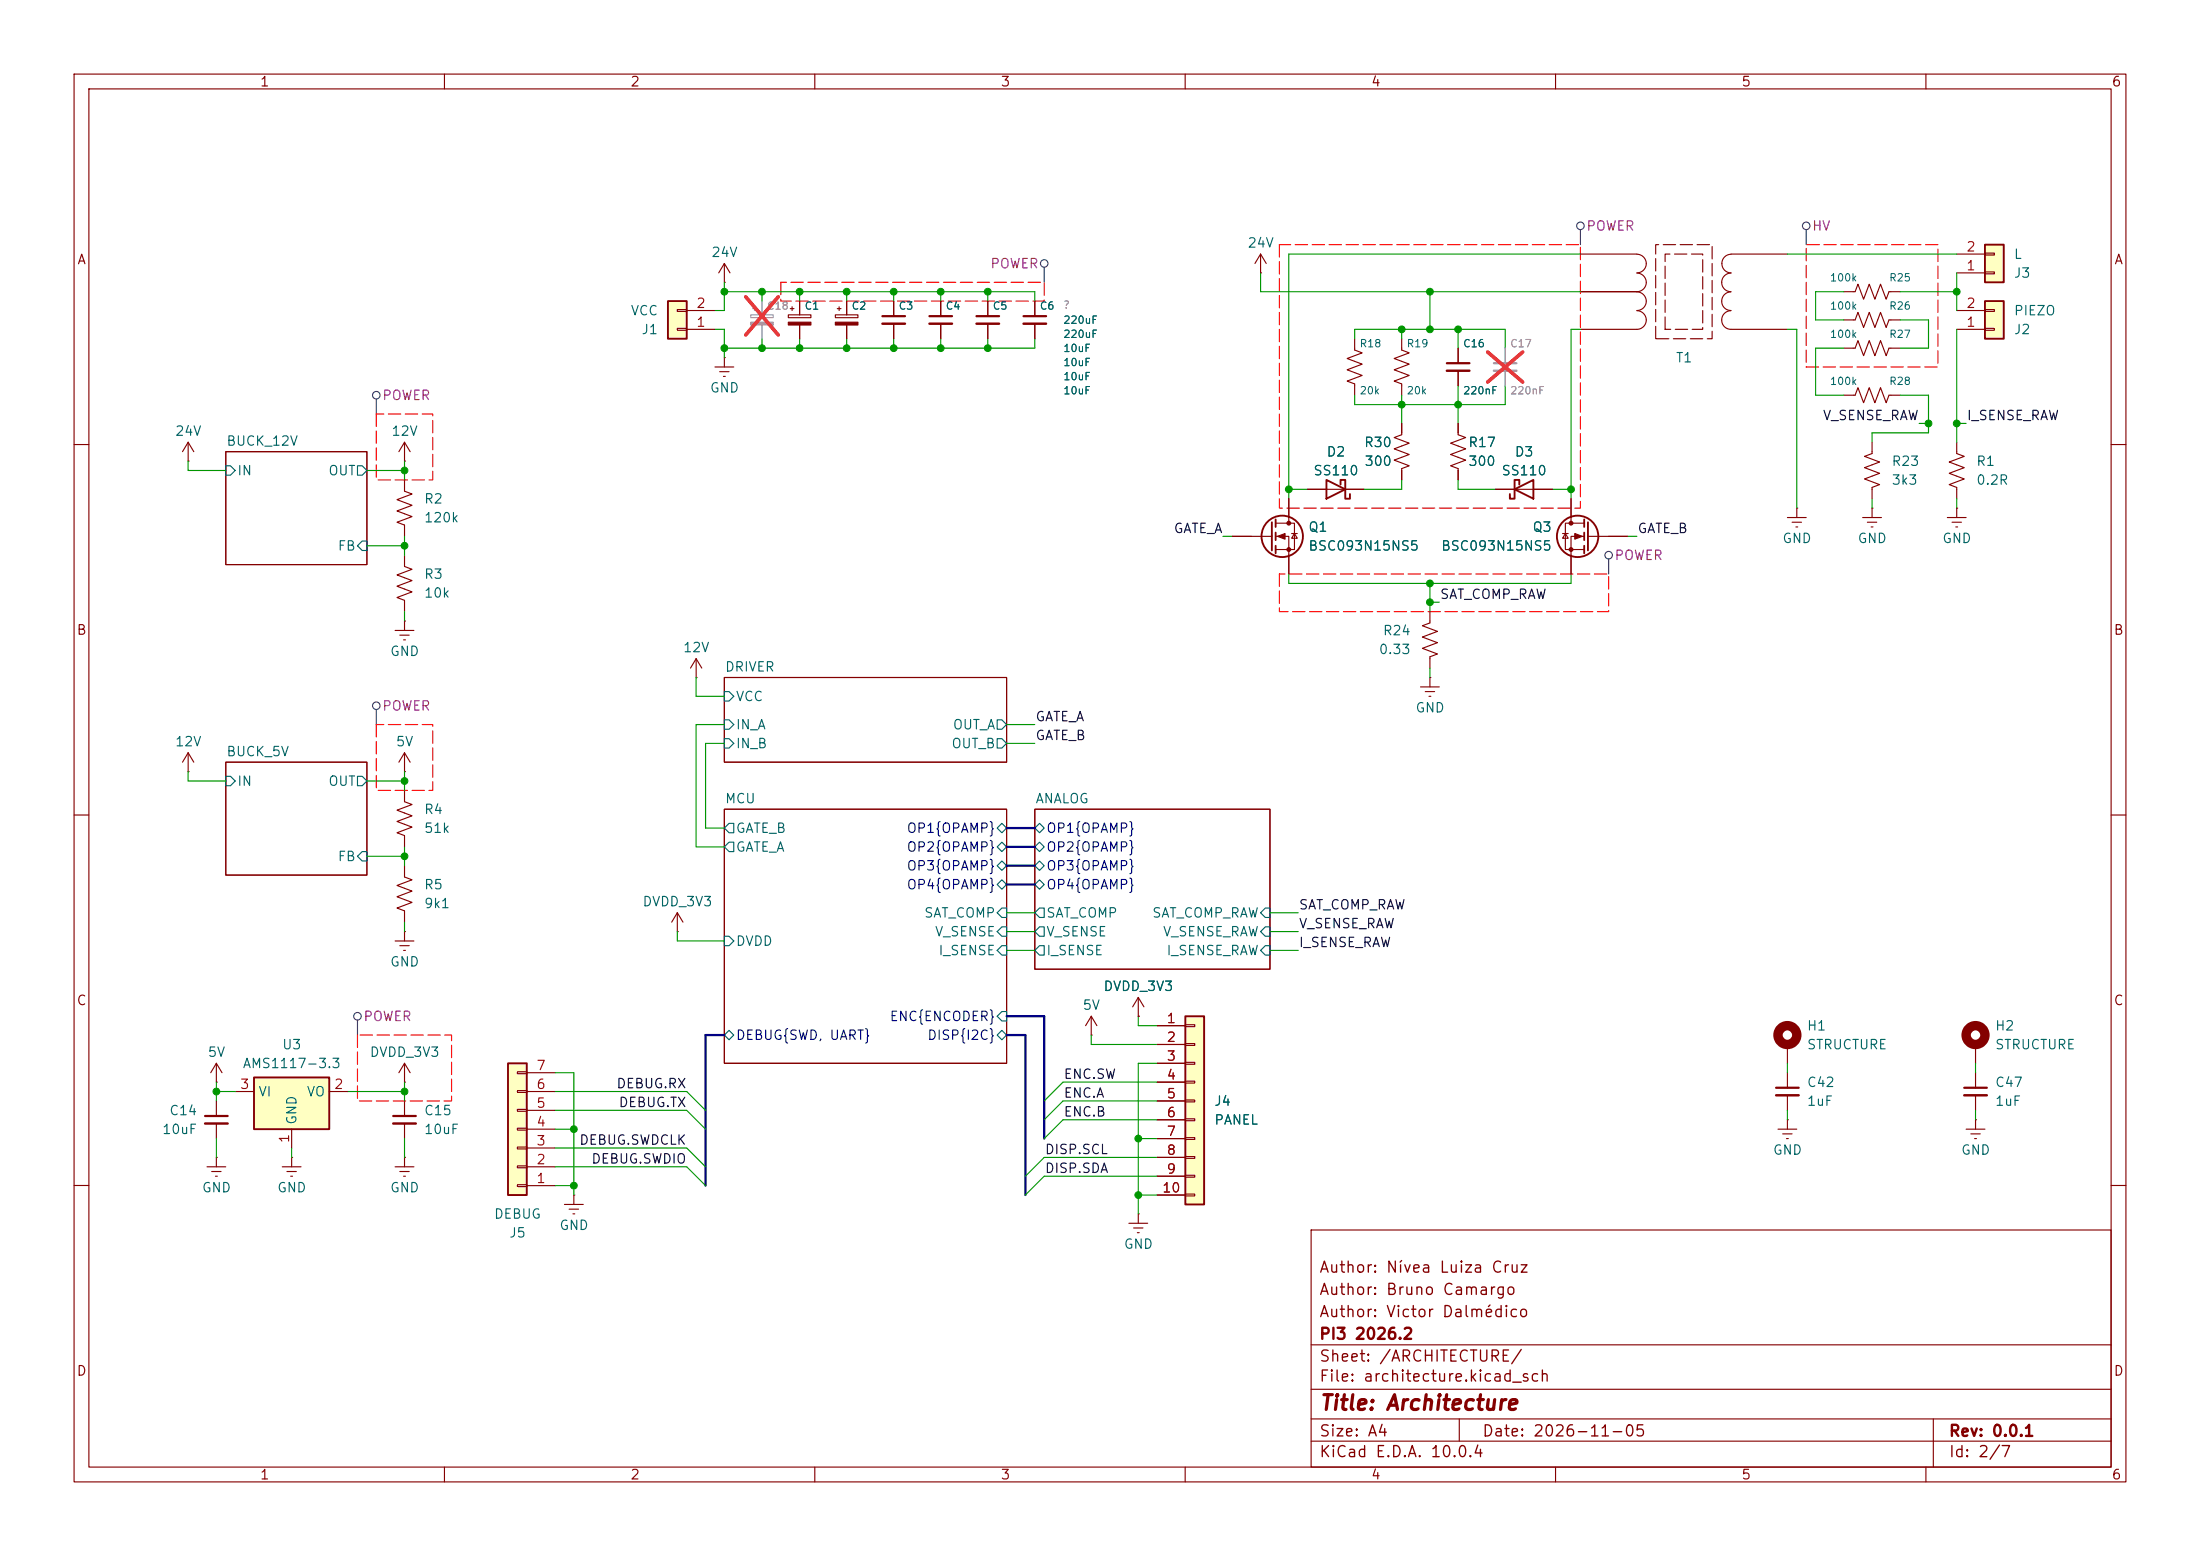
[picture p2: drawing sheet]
<svg xmlns="http://www.w3.org/2000/svg" width="297mm" height="210mm" viewBox="0 0 297 210" stroke-linecap="round" stroke-linejoin="round" font-family="sans-serif">
<g fill="none" stroke="#840000" stroke-width=".15">
<path d="M10 10h277v190h-277zM12 12h273v186h-273zM60 10v2M110 10v2M160 10v2M210 10v2M260 10v2M97.8 38.1h.1M97.8 35.6l-.8 1.2M97.8 35.6l.8 1.2M97.8 35.6v2.5M170.2 36.8h.1"/>
<path d="M170.2 34.3l-.8 1.3M170.2 34.3l.7 1.3M170.2 34.3v2.5M248.9 39.4h1.5l.4-1 .8 2 .7-2 .8 2 .8-2 .7 2 .4-1h1.5M54.6 59.7v2.5M54.6 59.7l-.8 1.3M54.6 59.7l.8 1.3M96.5 49.5h2.6M97.2 50.2h1.2M97.7 50.8h.2M97.8 48.3h.1M97.8 48.3v1.2"/>
<path d="M106.4 42.5h3.1v.4h-3.1zM106.7 41.7h.5M106.9 41.4v.5M107.9 40.6v1.9M107.9 43.9v1.8M112.8 42.5h3v.4h-3zM113 41.7h.5M113.3 41.4v.5M114.3 40.6v1.9M114.3 43.9v1.8M120.6 40.6v2.1M120.6 43.7v2"/>
<path d="M127 40.6v2.1M127 43.7v2M133.3 40.6v2.1M133.3 43.7v2M139.7 40.6v2.1M139.7 43.7v2M182.9 45.7v1.5l1 .4-2 .8 2 .7-2 .8 2 .8-2 .7 1 .4v1.5M189.2 45.7v1.5l1 .4-2 .8 2 .7-2 .8 2 .8-2 .7 1 .4v1.5M189.2 57.2v1.5l-1 .4 2 .7-2 .8 2 .7-2 .8 2 .8-1 .3v1.6M196.8 57.2v1.5l1.1 .4-2.1 .7 2.1 .8-2.1 .7 2.1 .8-2.1 .8 1 .3v1.6M196.8 47v2M196.8 50v2.1"/>
<path d="M248.9 47h1.5l.4-1 .8 2 .7-2 .8 2 .8-2 .7 2 .4-1h1.5M248.9 43.2h1.5l.4-1 .8 2 .7-2 .8 2 .8-2 .7 2 .4-1h1.5M264.2 59.7v1.5l1 .4-2.1 .8 2.1 .7-2.1 .8 2.1 .7-2.1 .8 1.1 .4v1.5M10 60h2M30.5 61h19v15.2h-19zM54.6 62.2h.1M54.6 74.9v1.6l1 .3-2 .8 2 .8-2 .7 2 .8-2 .7 1 .4v1.6M54.6 64.8v1.5l1 .4-2 .7 2 .8-2 .8 2 .7-2 .8 1 .4v1.5M176.5 66h7.6M201.9 66h7.6M285 60h2M53.3 85.1h2.6"/>
<path d="M54 85.7h1.2M54.5 86.4h.2M54.6 83.8h.1M54.6 83.8v1.3M94 91.4h.1M94 88.9l-.8 1.3M94 88.9l.7 1.3M94 88.9v2.5M97.8 91.4h38.1v11.5h-38.1zM193 82.6v1.5l-1 .4 2.1 .7-2.1 .8 2.1 .7-2.1 .8 2.1 .8-1.1 .3v1.6M10 110h2M30.5 102.9h19v15.2h-19z"/>
<path d="M97.8 109.2h38.1v34.3h-38.1zM139.7 109.2h31.7v21.6h-31.7zM285 110h2M53.3 157.5h2.6M54 158.1h1.2M54.5 158.8h.2M54.6 156.2h.1M54.6 156.2v1.3M10 160h2M177 166h108v32h-108zM285 160h2M60 198v2"/>
<path d="M110 198v2M160 198v2M177 194.5h108M177 191.5h108M177 187.5h108M177 181.5h108M197 191.5v3M210 198v2M260 198v2M261 191.5v6.5"/>
</g>
<g fill="none" stroke="#006464" stroke-width=".15">
<path d="M30.5 62.9h.6l.6 .6-.6 .6h-.6zM48.3 62.9h.6l.6 .6-.6 .6h-.6zM48.9 73h.6v1.3h-.6l-.6-.6zM97.8 97.2h.6l.7 .6-.7 .6h-.6zM97.8 99.7h.6l.7 .6-.7 .7h-.6zM97.8 93.3h.6l.7 .7-.7 .6h-.6zM134.6 97.2h.7l.6 .6-.6 .6h-.7zM134.6 99.7h.7l.6 .6-.6 .7h-.7zM30.5 104.8h.6l.6 .6-.6 .6h-.6zM48.3 104.8h.6l.6 .6-.6 .6h-.6zM48.9 114.9h.6v1.3h-.6l-.6-.6zM97.8 114.3l.6-.6h.7v1.2h-.7z"/>
<path d="M98.4 111.1h.7v1.3h-.7l-.6-.6zM134.6 111.8l.7-.7 .6 .7-.6 .6zM134.6 114.3l.7-.6 .6 .6-.6 .6zM134.6 116.8l.7-.6 .6 .6-.6 .7zM134.6 119.4l.7-.7 .6 .7-.6 .6zM139.7 111.8l.6-.7 .7 .7-.7 .6zM139.7 114.3l.6-.6 .7 .6-.7 .6zM139.7 116.8l.6-.6 .7 .6-.7 .7zM140.3 118.7l.7 .7-.7 .6-.6-.6zM97.8 139.7l.6-.6 .7 .6-.7 .6zM97.8 126.4h.6l.7 .6-.7 .6h-.6zM134.6 123.2l.7-.6h.6v1.2h-.6z"/>
<path d="M134.6 139.7l.7-.6 .6 .6-.6 .6zM135.3 127.6h.6v1.3h-.6l-.7-.6zM135.3 125.1h.6v1.3h-.6l-.7-.7zM135.3 136.5h.6v1.3h-.6l-.7-.6zM140.3 127.6h.7v1.3h-.7l-.6-.6zM140.3 125.1h.7v1.3h-.7l-.6-.7zM140.3 122.6h.7v1.2h-.7l-.6-.6zM170.8 127.6h.6v1.3h-.6l-.6-.6zM170.8 125.1h.6v1.3h-.6l-.6-.7zM170.8 122.6h.6v1.2h-.6l-.6-.6z"/>
</g>
<path d="M179.1 64.8l2.5 1.2-2.5 1.3zM181 65.4v-.6h.6v2.5h.6v-.6M204.5 66l2.5-1.2v2.5zM205.1 65.4v-.6h-.6v2.5h-.7v-.6" fill="none" stroke="#840000" stroke-width=".25"/>
<g fill="#840000" stroke="#840000" stroke-width=".15">
<path d="M112.8 43.5h3v.4h-3z"/>
<path d="M106.4 43.5h3.1v.4h-3.1z"/>
</g>
<path d="M119.1 42.7h3.1M125.5 42.7h3M131.8 42.7h3.1M138.2 42.7h3M195.3 49h3.1" fill="none" stroke="#840000" stroke-width=".3"/>
<path d="M119.1 43.7h3.1M125.5 43.7h3M131.8 43.7h3.1M138.2 43.7h3M195.3 50h3.1" fill="none" stroke="#840000" stroke-width=".33"/>
<path d="M101.3 42.5h3.1v.4h-3.1zM101.6 41.7h.5M101.9 41.4v.5M102.9 40.6v1.9M102.9 43.9v1.8M203.2 47v2M203.2 50v2.1" fill="none" stroke="#a1a1a1" stroke-width=".15"/>
<path d="M101.3 43.5h3.1v.4h-3.1z" fill="#a1a1a1" stroke="#a1a1a1" stroke-width=".15"/>
<path d="M100.7 40.1l4.4 5.1M105.1 40.1l-4.4 5.1M200.8 47.5l4.8 4.1M205.6 47.5l-4.8 4.1" fill="none" stroke="#e12e31" stroke-width=".46"/>
<path d="M201.7 49h3" fill="none" stroke="#a1a1a1" stroke-width=".3"/>
<path d="M201.7 50h3" fill="none" stroke="#a1a1a1" stroke-width=".33"/>
<path d="M90.2 40.6h2.5v5.1h-2.5z" fill="#ffffc2"/>
<path d="M90.2 40.6h2.5v5.1h-2.5z" fill="none" stroke="#840000" stroke-width=".25"/>
<path d="M91.4 44.3h1.3v.3h-1.3zM91.4 41.8h1.3v.2h-1.3zM92.7 44.5h3.8M92.7 41.9h3.8M76.2 162.6h2.5M76.8 163.2h1.3M77.3 163.8h.3M77.5 161.3h.1M77.5 161.3v1.3" fill="none" stroke="#840000" stroke-width=".15"/>
<path d="M68.6 143.5h2.5v17.8h-2.5z" fill="#ffffc2"/>
<g fill="none" stroke="#840000" stroke-width=".25">
<path d="M171.7 70.5v3.8M172.2 70.1v1M172.2 71.9v1M172.2 73.7v1M68.6 143.5h2.5v17.8h-2.5z"/>
<circle cx="173.1" cy="72.4" r="2.79"/>
</g>
<g fill="none" stroke="#840000" stroke-width=".15">
<path d="M213.4 39.4h7.6M213.4 34.3h7.6M221 39.4a1.27 1.27 0 0 1 1.3 1.3 1.27 1.27 0 0 1-1.3 1.2 1.26 1.26 0 0 1 1.3 1.3 1.26 1.26 0 0 1-1.3 1.3h-7.6M221 36.8a1.26 1.26 0 0 1 1.3 1.3 1.26 1.26 0 0 1-1.3 1.3M221 34.3a1.26 1.26 0 0 1 1.3 1.3 1.26 1.26 0 0 1-1.3 1.2M233.7 39.4a1.25 1.25 0 0 0-1.3 1.3 1.25 1.25 0 0 0 1.3 1.2M233.7 36.9a1.25 1.25 0 0 0-1.3 1.2 1.25 1.25 0 0 0 1.3 1.3M233.7 34.3h7.6M233.7 34.3a1.26 1.26 0 0 0-1.2 1.3 1.26 1.26 0 0 0 1.2 1.2M233.7 41.9a1.25 1.25 0 0 0-1.3 1.3 1.25 1.25 0 0 0 1.3 1.2l7.6 .1M166.4 72.4h5.3M172.2 70.6h2.6v3.6h-2.6"/>
<path d="M172.2 72.4h1.8v5.1M174 67.3v3.3M174.4 72h.7M174.8 72l.3 .6h-.7zM29.2 148.6v2M29.2 151.6v2.1M54.6 146.1h.1M54.6 143.5v2.6M54.6 148.6v2M54.6 151.6v2.1M54.6 143.5l-.8 1.3M54.6 143.5l.8 1.3"/>
<path d="M69.8 159.9h1.3v.2h-1.3zM69.8 157.4h1.3v.2h-1.3zM69.8 154.8h1.3v.3h-1.3zM69.8 152.3h1.3v.2h-1.3zM69.8 149.7h1.3v.3h-1.3zM69.8 147.2h1.3v.2h-1.3zM69.8 144.7h1.3v.2h-1.3zM71.1 157.5h3.8M71.1 154.9h3.8M71.1 152.4h3.8M71.1 149.9h3.8M71.1 147.3h3.8"/>
<path d="M71.1 144.8h3.8M71.1 160h3.8"/>
</g>
<path d="M27.7 150.6h3M53.1 150.6h3" fill="none" stroke="#840000" stroke-width=".3"/>
<path d="M27.7 151.6h3M53.1 151.6h3" fill="none" stroke="#840000" stroke-width=".33"/>
<g fill="#840000" stroke="#840000" stroke-width=".15">
<path d="M172.5 72.4l1-.4v.8z"/>
<circle cx="174" cy="70.6" r=".25"/>
<circle cx="174" cy="74.2" r=".25"/>
</g>
<path d="M223.5 45.7v-12.7h7.6v12.7h-7.6M224.8 44.5v-10.2h5.1v10.2h-5.1" fill="none" stroke="#840000" stroke-width=".15" stroke-dasharray="1.7 .6"/>
<path d="M160 137.2h2.6v25.4h-2.6z" fill="#ffffc2"/>
<path d="M160 137.2h2.6v25.4h-2.6z" fill="none" stroke="#840000" stroke-width=".25"/>
<g fill="none" stroke="#840000" stroke-width=".15">
<path d="M147.3 139.7h.1M147.3 137.2l-.7 1.2M147.3 137.2l.8 1.2M147.3 137.2v2.5M153.7 137.2h.1M153.7 134.6l-.8 1.3M153.7 134.6l.7 1.3M153.7 134.6v2.6M156.2 138.4h3.8M160 138.3h1.3v.3h-1.3zM156.2 141h3.8M156.2 143.5h3.8"/>
<path d="M156.2 146.1h3.8M156.2 148.6h3.8M156.2 151.1h3.8M156.2 153.7h3.8M156.2 156.2h3.8M156.2 158.8h3.8M160 140.8h1.3v.3h-1.3zM160 143.4h1.3v.2h-1.3zM160 145.9h1.3v.3h-1.3zM160 148.5h1.3v.2h-1.3zM160 151h1.3v.3h-1.3zM160 153.5h1.3v.3h-1.3z"/>
<path d="M160 156.1h1.3v.2h-1.3zM160 158.6h1.3v.3h-1.3zM156.2 161.3h3.8M160 161.2h1.3v.2h-1.3z"/>
</g>
<path d="M34.3 145.4h10.1v7h-10.1z" fill="#ffffc2"/>
<path d="M34.3 145.4h10.1v7h-10.1z" fill="none" stroke="#840000" stroke-width=".25"/>
<g fill="none" stroke="#840000" stroke-width=".15">
<path d="M25.4 59.7l-.8 1.3M25.4 59.7l.8 1.3M25.4 59.7v2.5M25.4 62.2h.1M241.3 69.9h2.5M241.9 70.5h1.3M242.4 71.1h.3M242.6 68.6h.1M242.6 68.6v1.3M25.4 104.1h.1M25.4 101.6v2.5M25.4 101.6l-.8 1.3"/>
<path d="M25.4 101.6l.8 1.3M27.9 157.5h2.6M28.6 158.1h1.2M29.1 158.8h.2M29.2 146.1h.1M29.2 156.2h.1M29.2 143.5l-.8 1.3M29.2 143.5l.8 1.3M29.2 143.5v2.6M29.2 156.2v1.3M31.7 147.3h2.6M38.1 157.5h2.5"/>
<path d="M38.7 158.1h1.3M39.2 158.8h.3M39.4 156.2h.1M39.4 152.4v2.5M39.4 156.2v1.3M44.4 147.3h2.6M152.4 165.1h2.5M153 165.7h1.3M153.5 166.4h.3M153.7 163.8h.1M153.7 163.8v1.3"/>
</g>
<path d="M268 40.6h2.5v5.1h-2.5z" fill="#ffffc2"/>
<path d="M268 40.6h2.5v5.1h-2.5z" fill="none" stroke="#840000" stroke-width=".25"/>
<path d="M264.2 44.5h3.8M264.2 41.9h3.8M268 44.3h1.2v.3h-1.2zM268 41.8h1.2v.2h-1.2z" fill="none" stroke="#840000" stroke-width=".15"/>
<path d="M268 33h2.5v5.1h-2.5z" fill="#ffffc2"/>
<g fill="none" stroke="#840000" stroke-width=".25">
<path d="M268 33h2.5v5.1h-2.5zM213.9 70.1v1M213.9 71.9v1M213.9 73.7v1M214.4 70.5v3.8"/>
<circle cx="213" cy="72.4" r="2.79"/>
</g>
<g fill="none" stroke="#840000" stroke-width=".15">
<path d="M264.2 36.8h3.8M264.2 34.3h3.8M268 36.7h1.2v.3h-1.2zM268 34.2h1.2v.2h-1.2zM107.9 40.6v1.9M107.9 43.9v1.8M114.3 40.6v1.9M114.3 43.9v1.8M120.6 40.6v2.1M120.6 43.7v2M127 40.6v2.1M127 43.7v2"/>
<path d="M133.3 40.6v2.1M133.3 43.7v2M139.7 40.6v2.1M139.7 43.7v2M189.2 57.2v1.2M196.8 47v2M196.8 50v2.1M196.8 57.2v1.2M248.9 53.3h1.5l.4-1 .8 2.1 .7-2.1 .8 2.1 .8-2.1 .7 2.1 .4-1.1h1.5M252.7 59.7v1.5l-1 .4 2 .8-2 .7 2 .8-2 .7 2 .8-1 .4v1.5M166.4 72.4h2.5M174 67.3v2.6"/>
<path d="M174 74.9v2.6M176.5 66h2.6M181.6 66h2.5M189.2 63.5v1.3M196.8 63.5v1.3M201.9 66h2.6M207 66h2.5M210.9 72h.8M211.3 72l.4 .6h-.8zM212.1 67.3v3.3M213.9 70.6h-2.6v3.6h2.6M213.9 72.4h-1.8v5.1"/>
<path d="M214.4 72.4h5.3M251.5 69.9h2.5M252.1 70.5h1.3M252.6 71.1h.3M252.7 68.6h.1M252.7 68.6v1.3M262.9 69.9h2.5M263.5 70.5h1.3M264 71.1h.3M264.2 68.6h.1M264.2 68.6v1.3M191.8 92.7h2.5"/>
<path d="M192.4 93.3h1.3M192.9 94h.3M193 91.4h.1M193 91.4v1.3M54.6 106.7v1.5l1 .4-2 .7 2 .8-2 .8 2 .7-2 .8 1 .4v1.5M54.6 104.1h.1M54.6 116.8v1.6l1 .3-2 .8 2 .8-2 .7 2 .8-2 .8 1 .3v1.6M54.6 101.6v2.5M54.6 101.6l-.8 1.3M54.6 101.6l.8 1.3M53.3 127h2.6M54 127.6h1.2"/>
<path d="M54.5 128.3h.2M54.6 125.7h.1M54.6 125.7v1.3M91.4 125.7h.1M91.4 123.2l-.7 1.3M91.4 123.2l.8 1.3M91.4 123.2v2.5M153.7 137.2h.1M156.2 138.4h3.8M156.2 153.7h3.8M156.2 141h3.8M156.2 143.5h3.8"/>
<path d="M156.2 146.1h3.8M156.2 148.6h3.8M156.2 151.1h3.8M156.2 156.2h3.8M156.2 158.8h3.8M240 152.4h2.6M240.7 153h1.2M241.2 153.7h.2M241.3 151.1h.1M241.3 141v2.5M241.3 144.8v2M241.3 147.8v2.1"/>
<path d="M241.3 151.1v1.3M265.4 152.4h2.6M266.1 153h1.2M266.6 153.7h.2M266.7 151.1h.1M266.7 141v2.5M266.7 144.8v2M266.7 147.8v2.1M266.7 151.1v1.3M156.2 161.3h3.8"/>
</g>
<g fill="none" stroke="#840000" stroke-width="1.3">
<circle cx="241.3" cy="139.7" r="1.27"/>
<circle cx="266.7" cy="139.7" r="1.27"/>
</g>
<path d="M239.8 146.8h3M265.2 146.8h3" fill="none" stroke="#840000" stroke-width=".3"/>
<path d="M239.8 147.8h3M265.2 147.8h3" fill="none" stroke="#840000" stroke-width=".33"/>
<g fill="#840000" stroke="#840000" stroke-width=".15">
<path d="M212.6 72l1 .4-1 .4z"/>
<circle cx="212.1" cy="70.6" r=".25"/>
<circle cx="212.1" cy="74.2" r=".25"/>
</g>
<g fill="none" stroke="#484848" stroke-width=".15">
<path d="M141 36.1v2M213.4 31v2M243.8 31v2M50.8 53.8v2.1M217.2 75.4v2.1M50.8 95.8v2M48.3 137.7v2"/>
<circle cx="141" cy="35.6" r=".51"/>
<circle cx="213.4" cy="30.5" r=".51"/>
<circle cx="243.8" cy="30.5" r=".51"/>
<circle cx="50.8" cy="53.3" r=".51"/>
<circle cx="217.2" cy="74.9" r=".51"/>
<circle cx="50.8" cy="95.3" r=".51"/>
<circle cx="48.3" cy="137.2" r=".51"/>
</g>
<path d="M105.4 38.1v2.5h35.6v-2.5h-35.6M172.7 33v35.6h40.7v-35.6h-40.7M50.8 55.9v8.9h7.6v-8.9h-7.6M243.8 49.5h17.8v-16.5h-17.8v16.5M172.7 77.5v5.1h44.5v-5.1h-44.5M50.8 97.8v8.9h7.6v-8.9h-7.6M48.3 139.7v8.9h12.7v-8.9h-12.7" fill="none" stroke="#f00" stroke-width=".15" stroke-dasharray="1.7 .6"/>
<path d="M135.9 111.8h3.8M135.9 119.4h3.8M135.9 114.3h3.8M135.9 116.8h3.8M97.8 139.7h-2.6v20.3M135.9 139.7h2.5v21.6M135.9 137.2h5.1v16.5" fill="none" stroke="#000084" stroke-width=".3"/>
<g fill="none" stroke="#009600" stroke-width=".15">
<path d="M97.8 38.1v3.8h-1.3M97.8 39.4h41.9v1.2M102.9 39.4v1.2M107.9 39.4v1.2M114.3 39.4v1.2M120.6 39.4v1.2M127 39.4v1.2M133.3 39.4v1.2M170.2 36.8v2.6h43.2M193 39.4v5.1M213.4 34.3h-39.4v33M241.3 34.3h22.9"/>
<path d="M248.9 39.4h-3.8v3.8h3.8M256.5 39.4h7.7M264.2 36.8v5.1M96.5 44.5h1.3v3.8M102.9 45.7v1.3M107.9 45.7v1.3M114.3 45.7v1.3M120.6 45.7v1.3M127 45.7v1.3M133.3 45.7v1.3M139.7 45.7v1.3h-41.9M182.9 45.7v-1.2h20.3v2.5"/>
<path d="M189.2 44.5v1.2M189.2 53.3v3.9M196.8 44.5v2.5M196.8 52.1v5.1M203.2 52.1v2.5h-20.3v-1.3M213.4 44.5h-1.3v22.8M241.3 44.5h1.3v24.1M248.9 47h-3.8v6.3h3.8M256.5 43.2h3.8v3.8h-3.8M256.5 53.3h3.8v5.1h-7.6v1.3M259.1 57.2h1.2M264.2 44.5v15.2"/>
<path d="M264.2 57.2h1.2M25.4 62.2v1.3h5.1M49.5 63.5h5.1M49.5 73.7h5.1M54.6 62.2v2.6M54.6 72.4v2.5M165.1 72.4h1.3M174 66h2.5M174 77.5v1.2h38.1v-1.2M189.2 64.8v1.2h-5.1M193 78.7v3.9M196.8 64.8v1.2h5.1"/>
<path d="M209.5 66h2.6M219.7 72.4h1.3M252.7 67.3v1.3M264.2 67.3v1.3M54.6 82.6v1.2M94 91.4v2.6h3.8M97.8 97.8h-3.8v16.5h3.8M135.9 97.8h3.8M193 90.2v1.2M193 81.3h1.3M25.4 104.1v1.3h5.1M49.5 105.4h5.1"/>
<path d="M49.5 115.6h5.1M54.6 104.1v2.6M54.6 114.3v2.5M97.8 100.3h-2.6v11.5h2.6M135.9 100.3h3.8M54.6 124.5v1.2M91.4 125.7v1.3h6.4M135.9 125.7h3.8M135.9 123.2h3.8M135.9 128.3h3.8M147.3 139.7v1.3h8.9M153.7 137.2v1.2h2.5"/>
<path d="M171.4 125.7h3.9M171.4 123.2h3.9M171.4 128.3h3.9M29.2 147.3h2.5M29.2 146.1v2.5M29.2 153.7v2.5M39.4 154.9v1.3M47 147.3h7.6M54.6 146.1v2.5M54.6 153.7v2.5M74.9 144.8h2.6v16.5M74.9 147.3h17.8l2.5 2.6"/>
<path d="M74.9 152.4h2.6M74.9 154.9h17.8l2.5 2.6M74.9 157.5h17.8l2.5 2.5M74.9 149.9h17.8l2.5 2.5M153.7 153.7h2.5M156.2 143.5h-2.5v20.3M156.2 158.8h-15.2l-2.6 2.5M156.2 156.2h-15.2l-2.6 2.6M156.2 146.1h-12.7l-2.5 2.5M156.2 151.1h-12.7l-2.5 2.6M156.2 148.6h-12.7l-2.5 2.5M241.3 143.5v1.3"/>
<path d="M241.3 149.9v1.2M266.7 143.5v1.3M266.7 149.9v1.2M74.9 160h2.6M153.7 161.3h2.5"/>
</g>
<path d="M102.9 40.6v1.9M102.9 43.9v1.8M203.2 47v2M203.2 50v2.1" fill="none" stroke="#a1a1a1" stroke-width=".15"/>
<path d="M100.7 40.1l4.4 5.1M105.1 40.1l-4.4 5.1M200.8 47.5l4.8 4.1M205.6 47.5l-4.8 4.1" fill="none" stroke="#e12e31" stroke-width=".46"/>
<g fill="#009600" stroke="#009600" stroke-width=".14">
<circle cx="264.2" cy="39.4" r=".46"/>
<circle cx="264.2" cy="57.2" r=".46"/>
<circle cx="260.3" cy="57.2" r=".46"/>
<circle cx="189.2" cy="44.5" r=".46"/>
<circle cx="193" cy="39.4" r=".46"/>
<circle cx="189.2" cy="54.6" r=".46"/>
<circle cx="153.7" cy="161.3" r=".46"/>
<circle cx="153.7" cy="153.7" r=".46"/>
<circle cx="174" cy="66" r=".46"/>
<circle cx="193" cy="81.3" r=".46"/>
<circle cx="193" cy="78.7" r=".46"/>
<circle cx="196.8" cy="54.6" r=".46"/>
<circle cx="193" cy="44.5" r=".46"/>
<circle cx="196.8" cy="44.5" r=".46"/>
<circle cx="212.1" cy="66" r=".46"/>
<circle cx="97.8" cy="39.4" r=".46"/>
<circle cx="97.8" cy="47" r=".46"/>
<circle cx="107.9" cy="39.4" r=".46"/>
<circle cx="102.9" cy="39.4" r=".46"/>
<circle cx="107.9" cy="47" r=".46"/>
<circle cx="102.9" cy="47" r=".46"/>
<circle cx="77.5" cy="160" r=".46"/>
<circle cx="29.2" cy="147.3" r=".46"/>
<circle cx="77.5" cy="152.4" r=".46"/>
<circle cx="54.6" cy="147.3" r=".46"/>
<circle cx="133.3" cy="47" r=".46"/>
<circle cx="120.6" cy="47" r=".46"/>
<circle cx="127" cy="47" r=".46"/>
<circle cx="133.3" cy="39.4" r=".46"/>
<circle cx="114.3" cy="39.4" r=".46"/>
<circle cx="114.3" cy="47" r=".46"/>
<circle cx="120.6" cy="39.4" r=".46"/>
<circle cx="127" cy="39.4" r=".46"/>
<circle cx="54.6" cy="115.6" r=".46"/>
<circle cx="54.6" cy="63.5" r=".46"/>
<circle cx="54.6" cy="73.7" r=".46"/>
<circle cx="54.6" cy="105.4" r=".46"/>
</g>
<text font-size="2" fill="#840000" x="178" y="190.8">Title: Architecture</text>
<g font-size="1.5" fill="#840000">
<text x="178" y="172.2">Author: Nívea Luiza Cruz</text>
<text x="178" y="178.2">Author: Victor Dalmédico</text>
<text x="178" y="175.2">Author: Bruno Camargo</text>
<text x="178" y="184.2">Sheet: /ARCHITECTURE/</text>
<text x="178" y="181.2">PI3 2026.2</text>
<text x="178" y="186.9">File: architecture.kicad_sch</text>
<text x="178" y="197.1">KiCad E.D.A. 10.0.4</text>
<text x="178" y="194.3">Size: A4</text>
<text x="200" y="194.3">Date: 2026-11-05</text>
<text x="263" y="194.3">Rev: 0.0.1</text>
<text x="263" y="197.1">Id: 2/7</text>
</g>
<g font-size="1.3" fill="#840000">
<text x="35" y="12">1</text>
<text x="85" y="12">2</text>
<text x="135" y="12">3</text>
<text x="185" y="12">4</text>
<text x="235" y="12">5</text>
<text x="285" y="12">6</text>
<text x="10.3" y="36">A</text>
<text x="285.3" y="36">A</text>
<text x="10.3" y="86">B</text>
<text x="285.3" y="86">B</text>
<text x="10.3" y="136">C</text>
<text x="285.3" y="136">C</text>
<text x="10.3" y="186">D</text>
<text x="285.3" y="186">D</text>
<text x="35" y="200">1</text>
<text x="85" y="200">2</text>
<text x="135" y="200">3</text>
<text x="185" y="200">4</text>
<text x="235" y="200">5</text>
<text x="285" y="200">6</text>
</g>
<g font-size="1.3" fill="#006464">
<text x="95.9" y="35">24V</text>
<text x="168.3" y="33.7">24V</text>
<text x="271.8" y="35.3">L</text>
<text x="271.8" y="37.8">J3</text>
<text x="85.1" y="42.9">VCC</text>
<text x="86.5" y="45.4">J1</text>
<text x="271.8" y="45.4">J2</text>
<text x="271.8" y="42.9">PIEZO</text>
<text x="95.8" y="53.3">GND</text>
<text x="226.2" y="49.2">T1</text>
<text x="23.5" y="59.1">24V</text>
<text x="52.8" y="59.1">12V</text>
<text x="30.5" y="60.5">BUCK_12V</text>
<text x="31.9" y="64.5">IN</text>
<text x="44.2" y="64.5">OUT</text>
<text x="177.2" y="64.5">SS110</text>
<text x="179" y="61.9">D2</text>
<text x="184.1" y="60.7">R30</text>
<text x="184.1" y="63.2">300</text>
<text x="198.1" y="63.2">300</text>
<text x="198.1" y="60.7">R17</text>
<text x="202.6" y="64.5">SS110</text>
<text x="204.4" y="61.9">D3</text>
<text x="255.3" y="65.7">3k3</text>
<text x="255.3" y="63.2">R23</text>
<text x="266.7" y="63.2">R1</text>
<text x="266.7" y="65.7">0.2R</text>
<text x="57.2" y="68.3">R2</text>
<text x="57.2" y="70.8">120k</text>
<text x="45.5" y="74.6">FB</text>
<text x="176.5" y="72.1">Q1</text>
<text x="176.5" y="74.6">BSC093N15NS5</text>
<text x="194.5" y="74.6">BSC093N15NS5</text>
<text x="206.8" y="72.1">Q3</text>
<text x="240.5" y="73.6">GND</text>
<text x="250.7" y="73.6">GND</text>
<text x="262.1" y="73.6">GND</text>
<text x="57.2" y="78.4">R3</text>
<text x="57.2" y="81">10k</text>
<text x="52.6" y="88.9">GND</text>
<text x="92.1" y="88.3">12V</text>
<text x="186.1" y="88.6">0.33</text>
<text x="186.6" y="86.1">R24</text>
<text x="97.8" y="91">DRIVER</text>
<text x="99.3" y="95">VCC</text>
<text x="23.5" y="101">12V</text>
<text x="53.4" y="101">5V</text>
<text x="99.3" y="98.8">IN_A</text>
<text x="99.3" y="101.3">IN_B</text>
<text x="128.4" y="101.3">OUT_B</text>
<text x="128.5" y="98.8">OUT_A</text>
<text x="191" y="96.5">GND</text>
<text x="30.5" y="102.4">BUCK_5V</text>
<text x="31.9" y="106.4">IN</text>
<text x="44.2" y="106.4">OUT</text>
<text x="57.2" y="110.2">R4</text>
<text x="57.2" y="112.7">51k</text>
<text x="97.8" y="108.7">MCU</text>
<text x="99.3" y="112.7">GATE_B</text>
<text x="139.7" y="108.7">ANALOG</text>
<text x="45.5" y="116.5">FB</text>
<text x="99.3" y="115.3">GATE_A</text>
<text x="57.2" y="120.4">R5</text>
<text x="57.2" y="122.9">9k1</text>
<text x="86.7" y="122.6">DVDD_3V3</text>
<text x="124.7" y="124.2">SAT_COMP</text>
<text x="141.2" y="124.2">SAT_COMP</text>
<text x="155.5" y="124.2">SAT_COMP_RAW</text>
<text x="52.6" y="130.8">GND</text>
<text x="99.3" y="128">DVDD</text>
<text x="126.1" y="126.7">V_SENSE</text>
<text x="126.6" y="129.2">I_SENSE</text>
<text x="141.2" y="129.2">I_SENSE</text>
<text x="141.2" y="126.7">V_SENSE</text>
<text x="156.9" y="126.7">V_SENSE_RAW</text>
<text x="157.4" y="129.2">I_SENSE_RAW</text>
<text x="146.1" y="136.6">5V</text>
<text x="148.9" y="134.1">DVDD_3V3</text>
<text x="28" y="143">5V</text>
<text x="38" y="141.9">U3</text>
<text x="49.8" y="143">DVDD_3V3</text>
<text x="243.8" y="141.9">STRUCTURE</text>
<text x="243.8" y="139.4">H1</text>
<text x="269.2" y="141.9">STRUCTURE</text>
<text x="269.2" y="139.4">H2</text>
<text x="32.7" y="144.5">AMS1117-3.3</text>
<text x="34.8" y="148.3">VI</text>
<text x="41.3" y="148.3">VO</text>
<text x="163.8" y="149.6">J4</text>
<text x="243.8" y="149.6">1uF</text>
<text x="243.8" y="147">C42</text>
<text x="269.2" y="149.6">1uF</text>
<text x="269.2" y="147">C47</text>
<text x="21.8" y="153.4">10uF</text>
<text x="22.8" y="150.8">C14</text>
<text x="40.3" y="151.9" transform="rotate(-90 40.3 151.9)">GND</text>
<text x="57.2" y="150.8">C15</text>
<text x="57.2" y="153.4">10uF</text>
<text x="163.8" y="152.1">PANEL</text>
<text x="27.2" y="161.2">GND</text>
<text x="37.3" y="161.2">GND</text>
<text x="52.6" y="161.2">GND</text>
<text x="239.3" y="156.2">GND</text>
<text x="264.7" y="156.2">GND</text>
<text x="66.6" y="164.8">DEBUG</text>
<text x="68.7" y="167.3">J5</text>
<text x="75.4" y="166.3">GND</text>
<text x="151.6" y="168.9">GND</text>
</g>
<g font-size="1.3" fill="#840084">
<text x="214.1" y="31.5">POWER</text>
<text x="244.5" y="31.5">HV</text>
<text x="133.6" y="36.5">POWER</text>
<text x="51.5" y="54.3">POWER</text>
<text x="217.9" y="75.9">POWER</text>
<text x="51.5" y="96.2">POWER</text>
<text x="49" y="138.1">POWER</text>
</g>
<g font-size="1.3" fill="#a90000">
<text x="265.4" y="34.3">2</text>
<text x="93.9" y="41.9">2</text>
<text x="265.4" y="41.9">2</text>
<text x="265.4" y="36.8">1</text>
<text x="93.9" y="44.4">1</text>
<text x="265.4" y="44.4">1</text>
<text x="157.4" y="138.4">1</text>
<text x="157.4" y="140.9">2</text>
<text x="157.4" y="143.5">3</text>
<text x="32.3" y="147.3">3</text>
<text x="45" y="147.3">2</text>
<text x="72.3" y="149.8">5</text>
<text x="72.3" y="147.3">6</text>
<text x="72.3" y="144.8">7</text>
<text x="157.4" y="146">4</text>
<text x="157.4" y="148.6">5</text>
<text x="39.3" y="154.4" transform="rotate(-90 39.3 154.4)">1</text>
<text x="72.3" y="154.9">3</text>
<text x="72.3" y="152.4">4</text>
<text x="157.4" y="151.1">6</text>
<text x="157.4" y="153.6">7</text>
<text x="72.3" y="160">1</text>
<text x="72.3" y="157.5">2</text>
<text x="156.8" y="161.3">10</text>
<text x="157.4" y="156.2">8</text>
<text x="157.4" y="158.7">9</text>
</g>
<g font-size="1.3" fill="#0f0f0f">
<text x="246" y="57">V_SENSE_RAW</text>
<text x="265.4" y="57">I_SENSE_RAW</text>
<text x="158.4" y="72.3">GATE_A</text>
<text x="221" y="72.3">GATE_B</text>
<text x="194.3" y="81.2">SAT_COMP_RAW</text>
<text x="139.7" y="100.2">GATE_B</text>
<text x="139.7" y="97.7">GATE_A</text>
<text x="175.3" y="125.6">V_SENSE_RAW</text>
<text x="175.3" y="123.1">SAT_COMP_RAW</text>
<text x="175.3" y="128.1">I_SENSE_RAW</text>
<text x="83.1" y="147.2">DEBUG.RX</text>
<text x="83.4" y="149.7">DEBUG.TX</text>
<text x="143.5" y="145.9">ENC.SW</text>
<text x="143.5" y="148.5">ENC.A</text>
<text x="78.1" y="154.8">DEBUG.SWDCLK</text>
<text x="143.5" y="151">ENC.B</text>
<text x="79.7" y="157.4">DEBUG.SWDIO</text>
<text x="141" y="156.1">DISP.SCL</text>
<text x="141" y="158.6">DISP.SDA</text>
</g>
<g font-size="1.3" fill="#000084">
<text x="122.3" y="112.7">OP1{OPAMP}</text>
<text x="141.2" y="112.7">OP1{OPAMP}</text>
<text x="122.3" y="115.3">OP2{OPAMP}</text>
<text x="122.3" y="117.8">OP3{OPAMP}</text>
<text x="141.2" y="115.3">OP2{OPAMP}</text>
<text x="141.2" y="117.8">OP3{OPAMP}</text>
<text x="122.3" y="120.4">OP4{OPAMP}</text>
<text x="141.2" y="120.4">OP4{OPAMP}</text>
<text x="99.3" y="140.7">DEBUG{SWD, UART}</text>
<text x="120" y="138.1">ENC{ENCODER}</text>
<text x="125.1" y="140.7">DISP{I2C}</text>
</g>
<g font-size="1" fill="#989898">
<text x="143.5" y="41.9">?</text>
<text x="103.5" y="42">C18</text>
<text x="203.8" y="47.1">C17</text>
<text x="203.8" y="53.5">220nF</text>
</g>
<g font-size="1" fill="#006464">
<text x="247" y="38.2">100k</text>
<text x="255" y="38.2">R25</text>
<text x="108.5" y="42">C1</text>
<text x="114.9" y="42">C2</text>
<text x="121.2" y="42">C3</text>
<text x="127.6" y="42">C4</text>
<text x="133.9" y="42">C5</text>
<text x="140.3" y="42">C6</text>
<text x="143.5" y="43.9">220uF</text>
<text x="143.5" y="47.8">10uF</text>
<text x="143.5" y="45.9">220uF</text>
<text x="183.5" y="47.1">R18</text>
<text x="189.8" y="47.1">R19</text>
<text x="197.4" y="47.1">C16</text>
<text x="247" y="45.9">100k</text>
<text x="247" y="42">100k</text>
<text x="255" y="45.9">R27</text>
<text x="255" y="42">R26</text>
<text x="143.5" y="51.6">10uF</text>
<text x="143.5" y="53.5">10uF</text>
<text x="143.5" y="49.7">10uF</text>
<text x="183.5" y="53.5">20k</text>
<text x="189.8" y="53.5">20k</text>
<text x="197.4" y="53.5">220nF</text>
<text x="247" y="52.2">100k</text>
<text x="255" y="52.2">R28</text>
</g>
</svg>
